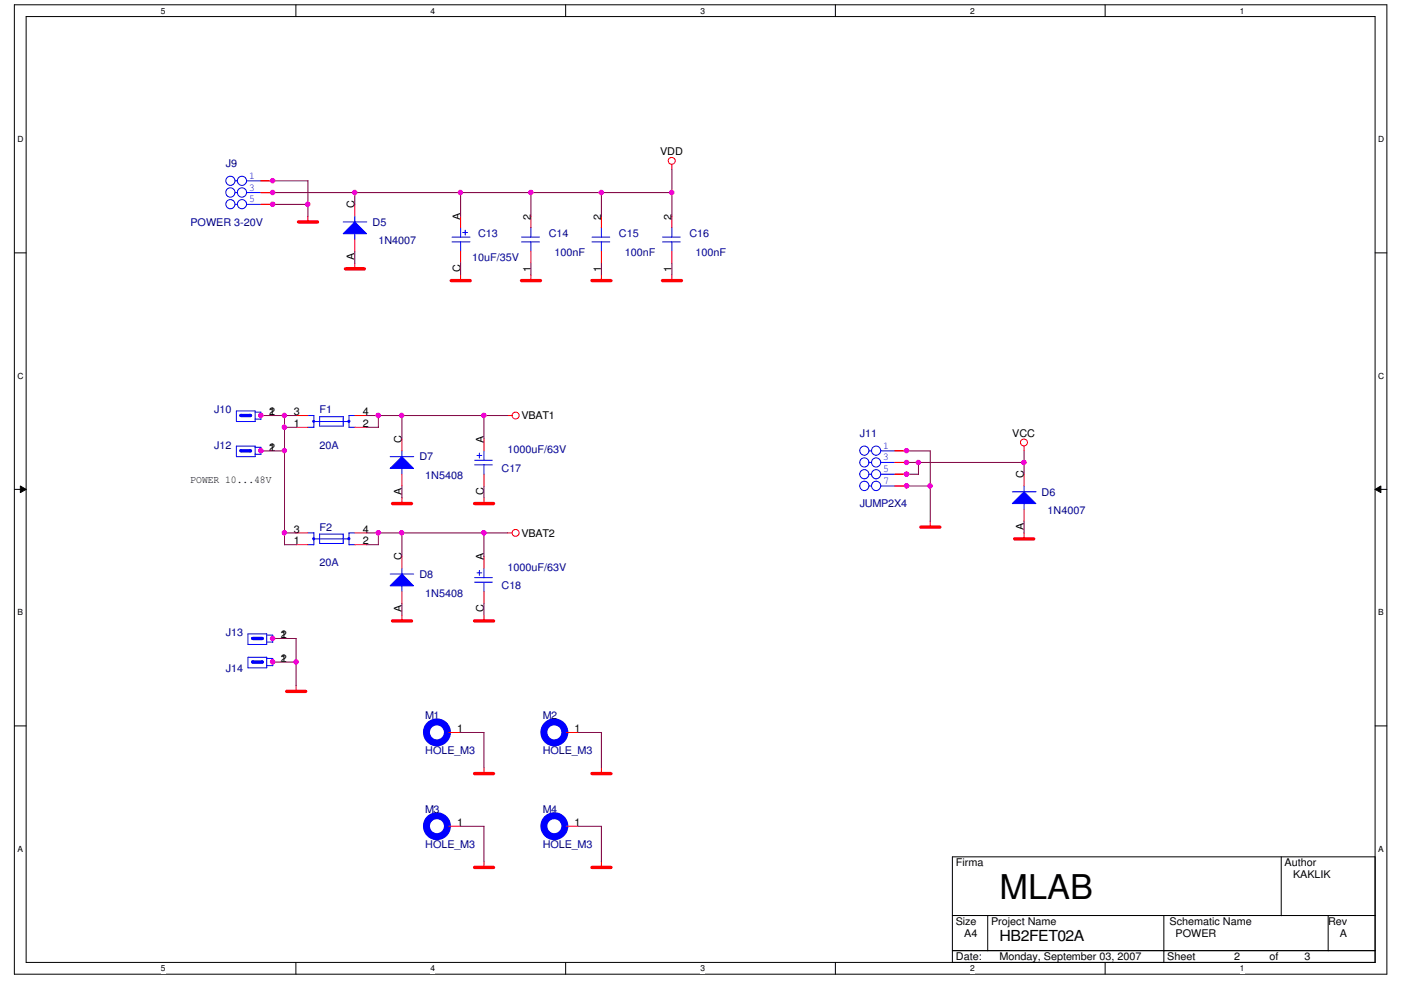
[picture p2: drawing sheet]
<svg xmlns="http://www.w3.org/2000/svg" width="297mm" height="210mm" viewBox="0 0 297 210" stroke-linecap="round" stroke-linejoin="round" font-family="sans-serif">
<path d="M3 1h291v205.6h-291zM5.5 3.5h286v200.6h-286z" fill="none" stroke="#000" stroke-width=".21"/>
<g fill="#fff">
<path d="M34.1 1.3h1v2h-1z"/>
<path d="M34.1 204.4h1v2h-1z"/>
</g>
<path d="M62.7 1v2.5M62.7 204.1v2.5" fill="none" stroke="#000" stroke-width=".21"/>
<g fill="#fff">
<path d="M91.3 1.3h1v2h-1z"/>
<path d="M91.3 204.4h1v2h-1z"/>
</g>
<path d="M119.9 1v2.5M119.9 204.1v2.5" fill="none" stroke="#000" stroke-width=".21"/>
<g fill="#fff">
<path d="M148.5 1.3h1v2h-1z"/>
<path d="M148.5 204.4h1v2h-1z"/>
</g>
<path d="M177.1 1v2.5M177.1 204.1v2.5" fill="none" stroke="#000" stroke-width=".21"/>
<g fill="#fff">
<path d="M205.7 1.3h1v2h-1z"/>
<path d="M205.7 204.4h1v2h-1z"/>
</g>
<path d="M234.3 1v2.5M234.3 204.1v2.5" fill="none" stroke="#000" stroke-width=".21"/>
<g fill="#fff">
<path d="M262.9 1.3h1v2h-1z"/>
<path d="M262.9 204.4h1v2h-1z"/>
<path d="M3.7 28.6h1.2v2h-1.2z"/>
<path d="M292.2 28.6h1.3v2h-1.3z"/>
<path d="M3.7 78.7h1.2v2h-1.2z"/>
<path d="M292.2 78.7h1.3v2h-1.3z"/>
</g>
<path d="M3 53.6h2.5M291.5 53.6h2.5" fill="none" stroke="#000" stroke-width=".21"/>
<g fill="#fff">
<path d="M3.7 128.9h1.1v2h-1.1z"/>
<path d="M292.2 128.9h1.1v2h-1.1z"/>
</g>
<path d="M3 103.8h2.5M4.3 103.1l1.2 .7-1.2 .7zM291.5 103.8l1.3-.7v1.4zM291.5 103.8h2.5" fill="none" stroke="#000" stroke-width=".21"/>
<path d="M4.3 103.1l1.2 .7-1.2 .7zM291.5 103.8l1.3-.7v1.4z" fill="#000"/>
<g fill="#fff">
<path d="M3.7 179h1.1v2h-1.1z"/>
<path d="M292.2 179h1.1v2h-1.1z"/>
</g>
<path d="M3 154h2.5M291.5 154h2.5M201.9 181.7h89.6v22.4h-89.6zM201.9 194.2h89.6M209.4 194.2v7.5M246.8 194.2v10M271.6 181.7v12.5M281.6 194.2v7.5M201.9 201.6h89.6" fill="none" stroke="#000" stroke-width=".21"/>
<g fill="none" stroke="#f00" stroke-width=".21">
<path d="M142.4 34.8v1.1M65.3 45.8v1.3M75.2 55.8v1.3M97.7 58.3v1.3M112.6 45.8v2.5M112.6 53.3v2.5M112.6 58.3v1.3M127.5 45.8v2.5M127.5 53.3v2.5M127.5 58.3v1.3M142.4 58.3v1.3M107.6 88.1h1"/>
<path d="M217.1 94.6v1M85.2 105.6v1.2M102.6 105.6v1.2M107.6 113h1M197.2 110.5v1.3M217.1 113v1.3M85.2 130.5v1.2M102.6 130.5v1.2M62.8 145.4v1.3M102.6 162.8v1.3M127.5 162.8v1.3M102.6 182.8v1.2"/>
<path d="M127.5 182.8v1.2"/>
<circle cx="142.4" cy="34.1" r=".74"/>
<circle cx="109.3" cy="88.1" r=".74"/>
<circle cx="217.1" cy="93.9" r=".74"/>
<circle cx="109.3" cy="113" r=".74"/>
</g>
<g fill="none" stroke="#f00" stroke-width=".72">
<path d="M63.3 47.1h4M73.2 57h4.1M95.7 59.5h4M110.6 59.5h4M125.5 59.5h4M140.5 59.5h4M83.2 106.8h4M100.6 106.8h4M195.2 111.8h4.1M215.1 114.3h4.1M83.2 131.7h4M100.6 131.7h4"/>
<path d="M60.8 146.6h4M100.6 164.1h4M125.5 164.1h4M100.6 184h4M125.5 184h4"/>
</g>
<path d="M110.6 51.3h3.8M110.6 50.3h3.8M112.6 48.3v2M112.6 51.3v2M125.5 51.3h3.8M125.5 50.3h3.8M127.5 48.3v2M127.5 51.3v2M82.7 121.8h5M85.2 120.5v1.3" fill="none" stroke="#00f" stroke-width=".21"/>
<path d="M82.7 124.2l2.5-2.4 2.5 2.4z" fill="#00f"/>
<g fill="none" stroke="#00f" stroke-width=".21">
<path d="M49.8 38.4h.5M52.3 38.4h3M49.8 40.9h.5M49.8 43.3h.5M52.3 40.9h3M52.3 43.3h3M95.8 51.3h3.8M95.8 50.3h3.8M97.7 48.3v2M97.7 51.3v2M98.1 49.3h1M98.6 48.8v1.1"/>
<path d="M140.5 51.3h3.7M140.5 50.3h3.7M142.4 48.3v2M142.4 51.3v2M65.3 113h1.3M66.5 113v2.6l-1.3-.1M66.5 114.3h7.5M67.7 113.3h5.1M67.8 113.2v2.1h5M72.8 113.2v2.1M74 113h1.2M74 113v2.5h1.3"/>
<path d="M82.7 124.2l2.5-2.4 2.5 2.4zM85.2 124.2v1.3M94.9 155.4h.3M119.8 155.4h.3M94.9 175.3h.3M119.8 175.3h.3"/>
<circle cx="48.8" cy="38.3" r=".97"/>
<circle cx="51.3" cy="38.3" r=".97"/>
<circle cx="48.8" cy="40.8" r=".98"/>
<circle cx="48.8" cy="43.3" r=".97"/>
<circle cx="51.3" cy="40.8" r=".98"/>
<circle cx="51.3" cy="43.3" r=".97"/>
</g>
<g fill="none" stroke="#f00" stroke-width=".21">
<path d="M55.3 38.4h2.5M55.3 40.9h2.5M55.3 43.3h2.5M97.7 45.8v2.5M97.7 53.3v2.5M142.4 45.8v2.5M142.4 53.3v2.5M85.2 118v2.5M85.2 125.5v2.5M95.2 155.4h2.5M120.1 155.4h2.5M95.2 175.3h2.5"/>
<path d="M120.1 175.3h2.5"/>
</g>
<g fill="none" stroke="#00f" stroke-width="1.5">
<circle cx="92.6" cy="155.3" r="2.23"/>
<circle cx="117.5" cy="155.3" r="2.23"/>
<circle cx="92.6" cy="175.2" r="2.23"/>
<circle cx="117.5" cy="175.2" r="2.23"/>
</g>
<path d="M66.3 114.1h.3v.3h-.3z" fill-rule="evenodd" fill="#00f"/>
<path d="M66.3 114.1h.3v.3h-.3z" fill="none" stroke="#00f" stroke-width=".21"/>
<path d="M73.8 114.1h.3v.3h-.3z" fill-rule="evenodd" fill="#00f"/>
<path d="M82.7 96.9h5M85.2 95.6v1.3M73.8 114.1h.3v.3h-.3z" fill="none" stroke="#00f" stroke-width=".21"/>
<path d="M62.8 113h2.5M62.8 115.5h2.5M75.2 113h2.5M75.2 115.5h2.5" fill="none" stroke="#f00" stroke-width=".21"/>
<path d="M82.7 99.4l2.5-2.5 2.5 2.5z" fill="#00f"/>
<path d="M82.7 99.4l2.5-2.5 2.5 2.5zM85.2 99.3v1.3M214.6 104.3h5.1M217.1 103v1.3" fill="none" stroke="#00f" stroke-width=".21"/>
<path d="M85.2 93.1v2.5M85.2 100.6v2.5" fill="none" stroke="#f00" stroke-width=".21"/>
<path d="M214.6 106.8l2.5-2.5 2.5 2.5z" fill="#00f"/>
<path d="M50.1 94.6h4v2.3h-4zM54.1 94.9h1.2v1.5M54.1 96.4h1.2M214.6 106.8l2.5-2.5 2.5 2.5zM217.1 106.8v1.3" fill="none" stroke="#00f" stroke-width=".21"/>
<path d="M217.1 100.6v2.5M217.1 108.1v2.4" fill="none" stroke="#f00" stroke-width=".21"/>
<path d="M52.9 95.4h.3v.3h-.3z" fill-rule="evenodd" fill="#00f"/>
<path d="M52.9 95.4h.3v.3h-.3z" fill="none" stroke="#00f" stroke-width=".21"/>
<path d="M50.9 95.4h.3v.3h-.3z" fill-rule="evenodd" fill="#00f"/>
<g fill="none" stroke="#00f" stroke-width=".21">
<path d="M50.9 95.4h.3v.3h-.3zM184.2 95.6h.6M184.2 98.1h.6M186.7 95.6h3M186.7 98.1h3M184.2 100.6h.6M184.2 103.1h.6M186.7 100.6h3M186.7 103.1h3M52.6 139.4h4v2.2h-4zM56.5 139.7h1.3v1.5h-1.3"/>
<circle cx="183.3" cy="95.6" r=".97"/>
<circle cx="183.3" cy="98.1" r=".97"/>
<circle cx="185.8" cy="95.6" r=".97"/>
<circle cx="185.8" cy="98.1" r=".97"/>
<circle cx="183.2" cy="103" r=".98"/>
<circle cx="183.3" cy="100.6" r=".97"/>
<circle cx="185.7" cy="103" r=".98"/>
<circle cx="185.8" cy="100.6" r=".97"/>
</g>
<path d="M51.1 95.6h2" fill="none" stroke="#00f" stroke-width=".72"/>
<path d="M55.3 95.6h.1M189.7 95.6h2.5M189.7 98.1h2.5M189.7 100.6h2.5M189.7 103.1h2.5" fill="none" stroke="#f00" stroke-width=".21"/>
<path d="M55.4 140.2h.3v.4h-.3z" fill-rule="evenodd" fill="#00f"/>
<path d="M55.4 140.2h.3v.4h-.3z" fill="none" stroke="#00f" stroke-width=".21"/>
<path d="M53.4 140.2h.3v.4h-.3z" fill-rule="evenodd" fill="#00f"/>
<path d="M50.1 87.2h4v2.2h-4zM54.1 87.4h1.2v1.5M54.1 88.9h1.2M53.4 140.2h.3v.4h-.3z" fill="none" stroke="#00f" stroke-width=".21"/>
<path d="M53.6 140.4h2" fill="none" stroke="#00f" stroke-width=".72"/>
<path d="M57.8 140.4h.1" fill="none" stroke="#f00" stroke-width=".21"/>
<path d="M52.9 87.9h.3v.4h-.3z" fill-rule="evenodd" fill="#00f"/>
<path d="M52.9 87.9h.3v.4h-.3z" fill="none" stroke="#00f" stroke-width=".21"/>
<path d="M50.9 87.9h.3v.4h-.3z" fill-rule="evenodd" fill="#00f"/>
<path d="M50.9 87.9h.3v.4h-.3zM100.6 97.6h3.8M100.6 98.6h3.8M101.1 96.6h1M101.6 96.1v1.1M102.6 95.6v2.1M102.6 98.6v2M52.6 134.5h4v2.2h-4zM56.5 134.7h1.3v1.5M56.5 136.2h1.3" fill="none" stroke="#00f" stroke-width=".21"/>
<path d="M51.1 88.1h2" fill="none" stroke="#00f" stroke-width=".72"/>
<path d="M55.3 88.1h.1M102.6 93.1v2.5M102.6 100.6v2.5" fill="none" stroke="#f00" stroke-width=".21"/>
<path d="M55.4 135.3h.3v.3h-.3z" fill-rule="evenodd" fill="#00f"/>
<path d="M55.4 135.3h.3v.3h-.3z" fill="none" stroke="#00f" stroke-width=".21"/>
<path d="M53.4 135.3h.3v.3h-.3z" fill-rule="evenodd" fill="#00f"/>
<path d="M72.8 47.1h5M75.2 45.8v1.3M53.4 135.3h.3v.3h-.3zM100.6 122.5h3.8M100.6 123.5h3.8M101.1 121.5h1M101.6 121v1M102.6 120.5v2.1M102.6 123.5v2" fill="none" stroke="#00f" stroke-width=".21"/>
<path d="M53.6 135.4h2" fill="none" stroke="#00f" stroke-width=".72"/>
<path d="M102.6 118v2.5M57.8 135.4h.1M102.6 125.5v2.5" fill="none" stroke="#f00" stroke-width=".21"/>
<path d="M75.2 47.1l2.5 2.5h-4.9z" fill="#00f"/>
<path d="M75.2 47.1l2.5 2.5h-4.9zM75.2 49.5v1.3M65.2 90.6h1.3M65.3 88.1h1.3M66.5 88.1v2.6M66.5 89.4h7.5M67.7 88.4h5.1M67.8 88.3v2.1h5M72.8 88.3v2.1M74 88.1h1.2M74 90.6h1.3M74 88.1v2.6" fill="none" stroke="#00f" stroke-width=".21"/>
<path d="M75.2 43.3v2.5M75.2 50.8v2.5" fill="none" stroke="#f00" stroke-width=".21"/>
<path d="M66.3 89.2h.3v.3h-.3z" fill-rule="evenodd" fill="#00f"/>
<path d="M66.3 89.2h.3v.3h-.3z" fill="none" stroke="#00f" stroke-width=".21"/>
<path d="M73.8 89.2h.3v.3h-.3z" fill-rule="evenodd" fill="#00f"/>
<path d="M73.8 89.2h.3v.3h-.3z" fill="none" stroke="#00f" stroke-width=".21"/>
<path d="M62.8 88.1h2.5M62.8 90.6h2.5M75.2 88.1h2.5M75.2 90.6h2.5" fill="none" stroke="#f00" stroke-width=".21"/>
<g fill="none" stroke="#800040" stroke-width=".21">
<path d="M57.8 38.4h7.5M65.3 38.4v7.5M142.4 35.9v10M57.8 40.9h84.7M57.8 43.3h7.5M75.2 40.9v2.5M75.2 53.3v2.5M97.7 40.8v5M97.7 55.8v2.5M112.6 40.9v5M112.6 55.8v2.5M127.5 40.9v5"/>
<path d="M127.5 55.8v2.5M142.4 55.8v2.5M55.3 88.1h7.5M55.3 95.6h5.1M60.3 90.6h2.5M60.3 88.1v27.5l2.5-.1M77.7 88.1h29.9M77.7 90.6h2.6M80.2 88.1v2.6M85.2 88.1v5.1M102.6 88.1v5.1M192.2 95.6h5.1"/>
<path d="M192.2 98.1h25M194.7 98.1v2.5h-2.5M197.2 95.6v15M217.1 95.6v5M60.3 113h2.5M77.7 115.5h2.6M77.7 113h29.9M80.2 113v2.5M85.2 103.1v2.5M85.2 113v5M102.6 103.1v2.5M102.6 113v5.1"/>
<path d="M192.2 103.1h5.1M217.1 110.5v2.6M57.8 135.4h5M62.8 135.4v10.1M85.2 128v2.5M102.6 128v2.5M57.8 140.4h5M97.7 155.4h5M102.6 155.4v7.5M122.6 155.4h4.9v7.5M97.7 175.3h5M102.6 175.3v7.5"/>
<path d="M122.6 175.3h4.9v7.5"/>
</g>
<circle cx="57.8" cy="38.3" r=".49" fill="#f0f"/>
<circle cx="57.8" cy="38.3" r=".49" fill="none" stroke="#f0f" stroke-width=".21"/>
<circle cx="97.6" cy="40.8" r=".48" fill="#f0f"/>
<circle cx="97.6" cy="40.8" r=".48" fill="none" stroke="#f0f" stroke-width=".21"/>
<circle cx="55.3" cy="88.1" r=".49" fill="#f0f"/>
<circle cx="55.3" cy="88.1" r=".49" fill="none" stroke="#f0f" stroke-width=".21"/>
<circle cx="60.3" cy="88.1" r=".48" fill="#f0f"/>
<circle cx="60.3" cy="88.1" r=".48" fill="none" stroke="#f0f" stroke-width=".21"/>
<circle cx="55.3" cy="95.6" r=".48" fill="#f0f"/>
<circle cx="55.3" cy="95.6" r=".48" fill="none" stroke="#f0f" stroke-width=".21"/>
<circle cx="57.8" cy="40.8" r=".49" fill="#f0f"/>
<circle cx="57.8" cy="40.8" r=".49" fill="none" stroke="#f0f" stroke-width=".21"/>
<circle cx="75.2" cy="40.8" r=".48" fill="#f0f"/>
<circle cx="75.2" cy="40.8" r=".48" fill="none" stroke="#f0f" stroke-width=".21"/>
<circle cx="57.8" cy="43.3" r=".49" fill="#f0f"/>
<circle cx="57.8" cy="43.3" r=".49" fill="none" stroke="#f0f" stroke-width=".21"/>
<circle cx="57.8" cy="135.4" r=".48" fill="#f0f"/>
<circle cx="57.8" cy="135.4" r=".48" fill="none" stroke="#f0f" stroke-width=".21"/>
<circle cx="57.8" cy="140.4" r=".49" fill="#f0f"/>
<circle cx="57.8" cy="140.4" r=".49" fill="none" stroke="#f0f" stroke-width=".21"/>
<circle cx="62.8" cy="140.4" r=".48" fill="#f0f"/>
<circle cx="62.8" cy="140.4" r=".48" fill="none" stroke="#f0f" stroke-width=".21"/>
<circle cx="65.3" cy="43.3" r=".49" fill="#f0f"/>
<circle cx="65.3" cy="43.3" r=".49" fill="none" stroke="#f0f" stroke-width=".21"/>
<circle cx="142.4" cy="40.8" r=".49" fill="#f0f"/>
<circle cx="142.4" cy="40.8" r=".49" fill="none" stroke="#f0f" stroke-width=".21"/>
<circle cx="127.5" cy="40.8" r=".49" fill="#f0f"/>
<circle cx="127.5" cy="40.8" r=".49" fill="none" stroke="#f0f" stroke-width=".21"/>
<circle cx="112.5" cy="40.8" r=".48" fill="#f0f"/>
<circle cx="112.5" cy="40.8" r=".48" fill="none" stroke="#f0f" stroke-width=".21"/>
<circle cx="192.2" cy="95.6" r=".48" fill="#f0f"/>
<circle cx="192.2" cy="95.6" r=".48" fill="none" stroke="#f0f" stroke-width=".21"/>
<circle cx="197.2" cy="103.1" r=".48" fill="#f0f"/>
<circle cx="197.2" cy="103.1" r=".48" fill="none" stroke="#f0f" stroke-width=".21"/>
<circle cx="192.2" cy="103.1" r=".49" fill="#f0f"/>
<circle cx="192.2" cy="103.1" r=".49" fill="none" stroke="#f0f" stroke-width=".21"/>
<circle cx="192.2" cy="98.1" r=".48" fill="#f0f"/>
<circle cx="192.2" cy="98.1" r=".48" fill="none" stroke="#f0f" stroke-width=".21"/>
<circle cx="194.7" cy="98.1" r=".48" fill="#f0f"/>
<circle cx="194.7" cy="98.1" r=".48" fill="none" stroke="#f0f" stroke-width=".21"/>
<circle cx="192.2" cy="100.6" r=".49" fill="#f0f"/>
<circle cx="192.2" cy="100.6" r=".49" fill="none" stroke="#f0f" stroke-width=".21"/>
<circle cx="217.1" cy="98.1" r=".48" fill="#f0f"/>
<circle cx="217.1" cy="98.1" r=".48" fill="none" stroke="#f0f" stroke-width=".21"/>
<circle cx="80.2" cy="88.1" r=".49" fill="#f0f"/>
<circle cx="80.2" cy="88.1" r=".49" fill="none" stroke="#f0f" stroke-width=".21"/>
<circle cx="85.2" cy="88.1" r=".48" fill="#f0f"/>
<circle cx="85.2" cy="88.1" r=".48" fill="none" stroke="#f0f" stroke-width=".21"/>
<circle cx="60.3" cy="90.6" r=".48" fill="#f0f"/>
<circle cx="60.3" cy="90.6" r=".48" fill="none" stroke="#f0f" stroke-width=".21"/>
<circle cx="60.3" cy="95.6" r=".47" fill="#f0f"/>
<circle cx="60.3" cy="95.6" r=".47" fill="none" stroke="#f0f" stroke-width=".21"/>
<circle cx="60.3" cy="113" r=".48" fill="#f0f"/>
<circle cx="60.3" cy="113" r=".48" fill="none" stroke="#f0f" stroke-width=".21"/>
<circle cx="80.2" cy="113" r=".49" fill="#f0f"/>
<circle cx="80.2" cy="113" r=".49" fill="none" stroke="#f0f" stroke-width=".21"/>
<circle cx="102.6" cy="113" r=".49" fill="#f0f"/>
<circle cx="102.6" cy="113" r=".49" fill="none" stroke="#f0f" stroke-width=".21"/>
<circle cx="85.2" cy="113" r=".48" fill="#f0f"/>
<circle cx="85.2" cy="113" r=".48" fill="none" stroke="#f0f" stroke-width=".21"/>
<circle cx="102.6" cy="88.1" r=".49" fill="#f0f"/>
<circle cx="102.6" cy="88.1" r=".49" fill="none" stroke="#f0f" stroke-width=".21"/>
<text font-size="7.2" x="211.9" y="190.7">MLAB</text>
<text font-size="3.2" x="211.9" y="199.6">HB2FET02A</text>
<g font-size="2.2" fill="#000080">
<text x="47.9" y="35.4">J9</text>
<text x="40.4" y="47.9">POWER 3-20V</text>
<text x="79" y="47.9">D5</text>
<text x="80.2" y="51.9">1N4007</text>
<text x="101.4" y="50.3">C13</text>
<text x="116.3" y="50.3">C14</text>
<text x="131.2" y="50.3">C15</text>
<text x="146.2" y="50.3">C16</text>
<text x="100.1" y="55.3">10uF/35V</text>
<text x="117.6" y="54.3">100nF</text>
<text x="132.5" y="54.3">100nF</text>
<text x="147.4" y="54.3">100nF</text>
<text x="45.4" y="87.7">J10</text>
<text x="67.8" y="87.7">F1</text>
<text x="45.4" y="95.2">J12</text>
<text x="67.8" y="95.2">20A</text>
<text x="182.3" y="92.7">J11</text>
<text x="88.9" y="97.7">D7</text>
<text x="90.2" y="101.6">1N5408</text>
<text x="106.3" y="100.1">C17</text>
<text x="107.6" y="96.1">1000uF/63V</text>
<text x="182.3" y="107.6">JUMP2X4</text>
<text x="220.8" y="105.1">D6</text>
<text x="67.8" y="112.6">F2</text>
<text x="222.1" y="109.1">1N4007</text>
<text x="67.8" y="120.1">20A</text>
<text x="88.9" y="122.6">D8</text>
<text x="106.3" y="125">C18</text>
<text x="107.6" y="121">1000uF/63V</text>
<text x="90.2" y="126.5">1N5408</text>
<text x="47.9" y="135">J13</text>
<text x="47.9" y="142.5">J14</text>
<text x="90.2" y="152.4">M1</text>
<text x="115.1" y="152.4">M2</text>
<text x="90.2" y="159.9">HOLE_M3</text>
<text x="115.1" y="159.9">HOLE_M3</text>
<text x="90.2" y="172.3">M3</text>
<text x="115.1" y="172.3">M4</text>
<text x="90.2" y="179.8">HOLE_M3</text>
<text x="115.1" y="179.8">HOLE_M3</text>
</g>
<g font-size="2.2">
<text x="140" y="32.9">VDD</text>
<text x="75.2" y="44.1" transform="rotate(-90 75.2 44.1)">C</text>
<text x="97.6" y="46.6" transform="rotate(-90 97.6 46.6)">A</text>
<text x="112.5" y="46.6" transform="rotate(-90 112.5 46.6)">2</text>
<text x="127.5" y="46.6" transform="rotate(-90 127.5 46.6)">2</text>
<text x="142.4" y="46.6" transform="rotate(-90 142.4 46.6)">2</text>
<text x="75.2" y="55.2" transform="rotate(-90 75.2 55.2)">A</text>
<text x="97.6" y="57.7" transform="rotate(-90 97.6 57.7)">C</text>
<text x="112.5" y="57.7" transform="rotate(-90 112.5 57.7)">1</text>
<text x="127.5" y="57.7" transform="rotate(-90 127.5 57.7)">1</text>
<text x="142.4" y="57.7" transform="rotate(-90 142.4 57.7)">1</text>
<text x="57.1" y="88.1">1</text>
<text x="57.1" y="88.1">2</text>
<text x="62.3" y="88.1">3</text>
<text x="77" y="88.1">4</text>
<text x="110.6" y="88.9">VBAT1</text>
<text x="57.1" y="95.6">1</text>
<text x="57.1" y="95.6">2</text>
<text x="62.3" y="90.6">1</text>
<text x="77" y="90.6">2</text>
<text x="85.2" y="93.9" transform="rotate(-90 85.2 93.9)">C</text>
<text x="102.6" y="93.9" transform="rotate(-90 102.6 93.9)">A</text>
<text x="214.6" y="92.7">VCC</text>
<text x="217.1" y="101.3" transform="rotate(-90 217.1 101.3)">C</text>
<text x="40.4" y="102.4">POWER 10...48V</text>
<text x="85.2" y="104.9" transform="rotate(-90 85.2 104.9)">A</text>
<text x="102.6" y="104.9" transform="rotate(-90 102.6 104.9)">C</text>
<text x="62.3" y="113">3</text>
<text x="77" y="113">4</text>
<text x="110.6" y="113.8">VBAT2</text>
<text x="217.1" y="112.4" transform="rotate(-90 217.1 112.4)">A</text>
<text x="62.3" y="115.5">1</text>
<text x="77" y="115.5">2</text>
<text x="85.2" y="118.8" transform="rotate(-90 85.2 118.8)">C</text>
<text x="102.6" y="118.8" transform="rotate(-90 102.6 118.8)">A</text>
<text x="85.2" y="129.8" transform="rotate(-90 85.2 129.8)">A</text>
<text x="102.6" y="129.8" transform="rotate(-90 102.6 129.8)">C</text>
<text x="59.6" y="135.4">1</text>
<text x="59.6" y="135.4">2</text>
<text x="59.6" y="140.4">1</text>
<text x="59.6" y="140.4">2</text>
<text x="96.9" y="155.3">1</text>
<text x="121.8" y="155.3">1</text>
<text x="96.9" y="175.2">1</text>
<text x="121.8" y="175.2">1</text>
<text x="202.7" y="183.8">Firma</text>
<text x="272.4" y="183.8">Author</text>
<text x="274.1" y="186.3">KAKLIK</text>
<text x="202.7" y="196.2">Size</text>
<text x="210.1" y="196.2">Project Name</text>
<text x="248" y="196.2">Schematic Name</text>
<text x="281.6" y="196.2">Rev</text>
<text x="202.7" y="203.7">Date:</text>
<text x="204.4" y="198.7">A4</text>
<text x="211.9" y="203.7">Monday, September 03, 2007</text>
<text x="247.5" y="203.7">Sheet</text>
<text x="249.3" y="198.7">POWER</text>
<text x="261.7" y="203.7">2</text>
<text x="269.2" y="203.7">of</text>
<text x="276.6" y="203.7">3</text>
<text x="284.1" y="198.7">A</text>
</g>
<g font-size="2.2" fill="#00f">
<text x="52.8" y="37.9">1</text>
<text x="52.8" y="40.4">3</text>
<text x="52.8" y="42.9">5</text>
<text x="187.2" y="95.2">1</text>
<text x="187.2" y="97.7">3</text>
<text x="187.2" y="100.2">5</text>
<text x="187.2" y="102.7">7</text>
</g>
<g font-size="1.8">
<text x="34.1" y="2.9">5</text>
<text x="91.3" y="2.9">4</text>
<text x="148.5" y="2.9">3</text>
<text x="205.7" y="2.9">2</text>
<text x="262.9" y="2.9">1</text>
<text x="3.7" y="30.2">D</text>
<text x="292.2" y="30.2">D</text>
<text x="3.7" y="80.3">C</text>
<text x="292.2" y="80.3">C</text>
<text x="3.7" y="130.5">B</text>
<text x="292.2" y="130.5">B</text>
<text x="3.7" y="180.6">A</text>
<text x="292.2" y="180.6">A</text>
<text x="34.1" y="206">5</text>
<text x="91.3" y="206">4</text>
<text x="148.5" y="206">3</text>
<text x="205.7" y="206">2</text>
<text x="262.9" y="206">1</text>
</g>
</svg>
